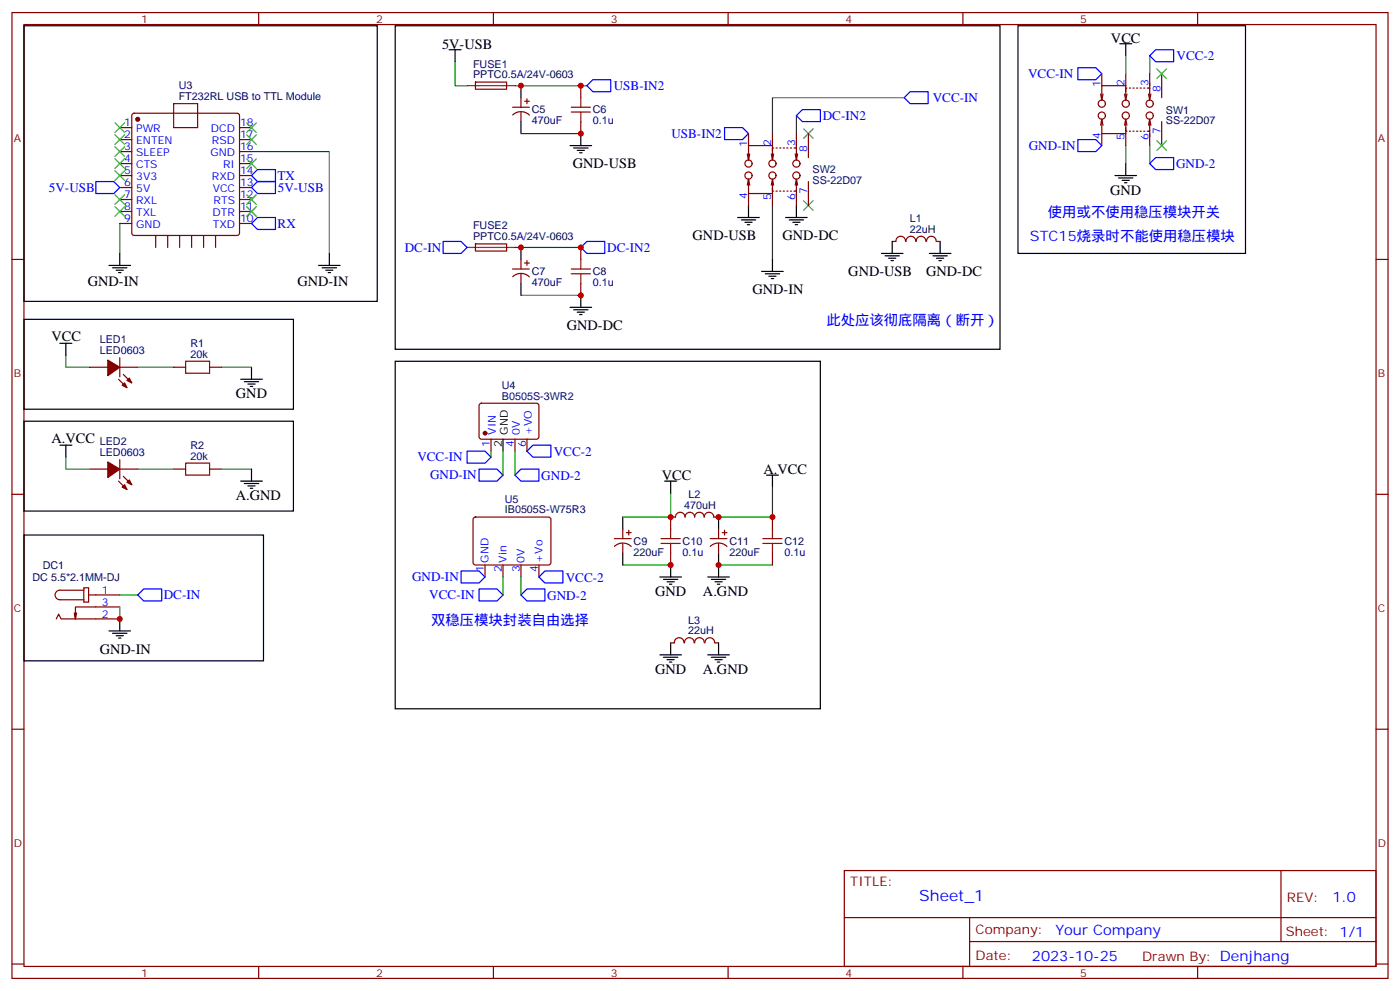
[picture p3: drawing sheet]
<svg xmlns="http://www.w3.org/2000/svg" width="412mm" height="292mm" viewBox="0 0 412 292" stroke-linecap="round" stroke-linejoin="round" font-family="sans-serif">
<g fill="none" stroke="#870000" stroke-width=".35">
<path d="M3.5 3.7h405.4v284.3h-405.4zM7.1 7.2h398.2v277.3h-398.2zM76.2 3.7v3.5M145.3 3.7v3.5M214.5 3.7v3.5M283.6 3.7v3.5M352.8 3.7v3.5M35.3 37.6h3.5M39 33.5l.5-.2h30.3l.5 .2 .3 .5v34.6l-.3 .5-.5 .2h-30.3l-.5-.2-.2-.5v-34.6zM51.2 30.5h7v7.1h-7zM70.6 37.6h3.5M140.1 24.2h9.1v2l-9.1 .1z"/>
<path d="M151 31.6h4.9M151 33.8a3.5 3.5 0 0 1 4.9 .1M153.5 28.8v2.8M153.5 33v2.8M154.5 29.8h1.4M155.2 29.1v1.4M171.1 25.2v3.6M171.1 35.8v3.5M220.5 39.3v3.6M227.5 39.3v5.3M234.6 39.3v4.4M238.1 39.3v7.1"/>
<path d="M324.2 27.7l.4 1.8M324.6 35.1v4.2h7M324.6 21.7v3.5M324.6 39.3v3.6M324.6 35.1l.3 1.8M324.6 35.1l-.4 1.8M324.9 27.7l-.3 1.8M331.3 27.7l.3 1.8 .4-1.8M331.3 36.9l.3-1.8 .4 1.8M331.6 25.2h-7v4.3M331.6 35.8v2.8h.4M331.6 21.7v5.3"/>
<path d="M331.6 37.6v5.3M332 25.9h-.4v2.9M332.7 25.9h.3M332.7 38.6h.3M333.7 25.9h.4M333.7 38.6h.4M334.8 25.9h.3M334.8 38.6h.3M335.8 25.9h.4M335.8 38.6h.4M336.9 25.9h.4M336.9 38.6h.4"/>
<path d="M338 25.9h.7v2.9M338.3 27.7l.4 1.8 .3-1.8M338.3 36.9l.4-1.8 .3 1.8M338.7 35.8v2.8h-.7M338.7 21.7v4.4M338.7 38.5v4.4M342.2 21.7v7.1M342.2 35.8v7.1M35.3 41.1h3.5M35.3 44.6h3.5M35.3 48.2h3.5M35.3 51.7h3.5"/>
<path d="M35.3 55.2h3.5M35.3 58.7h3.5M70.6 41.1h3.5M70.6 44.6h3.5M70.6 48.2h3.5M70.6 51.7h3.5M70.6 55.2h3.5M70.6 58.7h3.5M220.1 45.3l.4 1.8M220.5 52.7v4.3h7M220.5 57v3.5M220.5 52.7l.3 1.8"/>
<path d="M220.5 52.7l-.4 1.8M220.8 45.3l-.3 1.8M227.2 45.3l.3 1.8 .4-1.8M227.2 54.5l.3-1.8 .4 1.8M227.5 42.9h-7v4.2M227.5 53.4v2.9h.4M227.5 55.2v5.3M227.9 43.6h-.4v2.8M228.6 43.6h.4M228.6 56.3h.4M229.7 43.6h.3M229.7 56.3h.3"/>
<path d="M230.7 43.6h.4M230.7 56.3h.4M231.8 43.6h.3M231.8 56.3h.3M232.8 43.6h.4M232.8 56.3h.4M233.9 43.6h.7v2.8M234.2 45.3l.4 1.8 .3-1.8M234.2 54.5l.4-1.8 .3 1.8M234.6 53.4v2.9h-.7M234.6 56.1v4.4M238.1 53.4v7.1"/>
<path d="M3.5 76.4h3.6M35.3 62.3h3.5M35.3 65.8h3.5M45.9 69.3v3.5M49.4 69.3v3.5M52.9 69.3v3.5M56.4 69.3v3.5M60 69.3v3.5M63.5 69.3v3.5M70.6 62.3h3.5M70.6 65.8h3.5M140.1 71.8h9.1v2.1h-9.1z"/>
<path d="M151 79.2h4.9M153.5 76.4v2.8M154.5 77.4h1.4M155.2 76.7v1.4M171.1 72.8v3.6M262.8 71.1h1.1M263.9 71.1a1.41 1.41 0 0 1 1.4-1.5 1.41 1.41 0 0 1 1.4 1.5M266.9 71.1a1.41 1.41 0 0 1 1.4-1.5 1.41 1.41 0 0 1 1.4 1.5M269.9 71.1a1.41 1.41 0 0 1 1.4-1.5 1.41 1.41 0 0 1 1.4 1.5M272.9 71.1a1.41 1.41 0 0 1 1.4-1.5 1.41 1.41 0 0 1 1.5 1.5M275.9 71.1h1M405.3 76.4h3.6"/>
<path d="M151 81.5a3.5 3.5 0 0 1 4.9 0M153.5 80.6v2.8M171.1 83.4v3.6M26.5 108.1h5.2M34.9 111.7l2.5 2.4M35.3 105.3v5.6M35.3 108.1h5.3M36.3 110.2l2.5 2.5M51.2 108.1h3.5M61.7 108.1h3.6M141.3 118.9l.5-.2 16.5 .1 .4 .6v9.5l-.7 .4-16.5-.1-.4-.6v-9.2zM26.5 138.1h5.2"/>
<path d="M35.3 135.3v5.6M35.3 138.1h5.3M51.2 138.1h3.5M61.7 138.1h3.6M144.6 129.3v3.5M151.7 129.3v3.5M155.2 129.3v3.5M3.5 145.5h3.6M34.9 141.6l2.5 2.5M36.3 140.2l2.5 2.5M139.6 152.4l.5-.2 21.7 .1 .5 .6-.1 13-.6 .4h-21.8l-.5-.7v-12.7zM181 158.6h4.9"/>
<path d="M183.4 155.8v2.8M183.4 160v2.8M184.5 156.8h1.4M185.2 156.1v1.4M209.2 158.6h4.9M211.7 152.2h-1.4a1.41 1.41 0 0 0-1.5-1.4 1.41 1.41 0 0 0-1.4 1.4 1.41 1.41 0 0 0-1.4-1.4 1.41 1.41 0 0 0-1.4 1.4 1.41 1.41 0 0 0-1.4-1.4 1.41 1.41 0 0 0-1.4 1.4 1.41 1.41 0 0 0-1.4-1.4 1.41 1.41 0 0 0-1.4 1.4h-1.4v3.6M211.7 155.8v2.8M211.7 160v2.8M212.7 156.8h1.4M213.4 156.1v1.4M227.5 152.2v3.6M405.3 145.5h3.6"/>
<path d="M24.7 173h1.4v4.3h-1.4zM24.7 173.7h-7.1a1.41 1.41 0 0 0-1.4 1.5 1.41 1.41 0 0 0 1.4 1.4h7.1M26.1 175.2h9.2M35.3 178.7h-13.1v3.5l-.3-1.8M142.9 166.3v3.6M148.2 166.3v3.6M153.5 166.3v3.6M158.7 166.3v3.6M181 160.8a3.5 3.5 0 0 1 4.9 .1M197.6 162.8v3.5M209.2 160.8a3.5 3.5 0 0 1 4.9 .1M227.5 162.8v3.5"/>
<path d="M16.6 182.2l.7-1.4 .7 1.4h17.3M22.6 180.4l-.4 1.8M197.6 189.3h1M198.7 189.2a1.41 1.41 0 0 1 1.4-1.5 1.41 1.41 0 0 1 1.4 1.5M201.6 189.2a1.41 1.41 0 0 1 1.5-1.5 1.41 1.41 0 0 1 1.4 1.5M204.6 189.2a1.41 1.41 0 0 1 1.4-1.5 1.41 1.41 0 0 1 1.4 1.5M207.7 189.2a1.41 1.41 0 0 1 1.4-1.5 1.41 1.41 0 0 1 1.4 1.5M210.6 189.3h1.1M3.5 214.7h3.6M405.3 214.7h3.6M248.7 256.3h156.6v28.2h-156.6zM377.3 256.3v20.9"/>
<path d="M248.7 270.1h156.5M285.6 277.2h119.6M285.6 270.1v14.2M3.5 283.8h3.6M76.2 284.5v3.5M145.3 284.5v3.5M214.5 284.5v3.5M283.6 284.5v3.5M352.8 284.5v3.5M405.3 283.8h3.6"/>
<circle cx="324.6" cy="34" r="1.06"/>
<circle cx="324.6" cy="30.5" r="1.06"/>
<circle cx="331.6" cy="30.5" r="1.06"/>
<circle cx="331.6" cy="34" r="1.06"/>
<circle cx="338.7" cy="34" r="1.06"/>
<circle cx="338.7" cy="30.5" r="1.06"/>
<circle cx="220.5" cy="48.2" r="1.06"/>
<circle cx="220.5" cy="51.7" r="1.06"/>
<circle cx="227.5" cy="48.2" r="1.06"/>
<circle cx="227.5" cy="51.7" r="1.06"/>
<circle cx="234.6" cy="51.7" r="1.06"/>
<circle cx="234.6" cy="48.2" r="1.06"/>
</g>
<g fill="none" stroke="#000" stroke-width=".35">
<path d="M7.1 7.6h104v81.1h-104zM116.4 7.6h178.2v95.2h-178.2zM132.3 14.6h3.5M134.1 14.6v3.6M299.9 7.6h67v67h-67zM329.8 12.9h3.6M331.6 12.9v3.5M153.5 25.2v3.6M153.5 35.8v3.5M171.1 39.3v3.6M167.9 42.9h6.4M169 43.6h4.2"/>
<path d="M170 44.3h2.2M170.7 45h.7M328.4 51.7h6.4M329.5 52.4h4.2M330.6 53.1h2.1M331.3 53.8h.7M331.6 48.2v3.5M32.1 78.1h6.4M33.2 78.8h4.2M34.2 79.6h2.1M35.3 74.6v3.5M93.8 78.1h6.4"/>
<path d="M94.9 78.8h4.2M96 79.6h2.1M97 74.6v3.5M153.5 72.8v3.6M217.3 64h6.4M218.4 64.7h4.2M219.4 65.4h2.1M220.1 66.1h.7M220.5 60.5v3.5M224.4 79.9h6.3M227.5 76.4v3.5M231.4 64h6.4"/>
<path d="M232.5 64.7h4.2M233.5 65.4h2.2M234.2 66.1h.7M234.6 60.5v3.5M259.6 74.6h6.4M260.7 75.3h4.2M261.8 76h2.1M262.5 76.7h.7M262.8 71.1v3.5M273.8 74.6h6.3M274.8 75.3h4.2M275.9 76h2.1"/>
<path d="M276.6 76.7h.7M276.9 71.1v3.5M7.1 94h79.3v26.5h-79.3zM34.9 80.3h.7M96.7 80.3h.7M153.5 83.4v3.6M167.9 90.5h6.4M169 91.2h4.2M170 91.9h2.2M170.7 92.6h.7M171.1 87v3.5M225.4 80.6h4.3"/>
<path d="M226.5 81.3h2.1M227.2 82h.7M17.6 101.1h3.6M19.4 101.1v3.5M70.9 111.7h6.4M72 112.4h4.2M73 113.1h2.1M73.7 113.8h.7M74.1 108.1v3.6M116.4 106.4h125.3v102.3h-125.3zM7.1 124h79.3v26.5h-79.3zM17.6 131.1h3.6"/>
<path d="M19.4 131.1v3.5M74.1 138.1v3.5M148.2 129.3v3.5M225.8 139.9h3.5M227.5 139.9v3.5M7.1 157.5h70.5v37.1h-70.5zM70.9 141.6h6.4M72 142.3h4.2M73 143.1h2.1M73.7 143.8h.7M183.4 152.2v3.6M195.8 141.6h3.5"/>
<path d="M197.6 141.6v3.6M211.7 152.2v3.6M183.4 162.8v3.5M194.4 169.9h6.3M195.4 170.6h4.3M196.5 171.3h2.1M197.2 172h.7M197.6 166.3v3.6M208.5 169.9h6.3M209.5 170.6h4.3M210.6 171.3h2.1M211.3 172h.7"/>
<path d="M211.7 162.8v7.1M32.1 185.7h6.4M33.2 186.4h4.2M34.2 187.1h2.1M34.9 187.9h.7M35.3 182.2v3.5M194.4 192.8h6.3M195.4 193.5h4.3M196.5 194.2h2.1M197.2 194.9h.7M197.6 189.3v3.5M208.5 192.8h6.3"/>
<path d="M209.5 193.5h4.3M210.6 194.2h2.1M211.3 194.9h.7M211.7 189.3v3.5"/>
</g>
<g fill="#870000" stroke="#870000" stroke-width=".35">
<path d="M31.7 136l3.6 2.1-3.6 2.5z"/>
<path d="M36 143.4l.7-.7 .7 1.4z"/>
<path d="M37.4 142l.7-.7 .7 1.4z"/>
<path d="M31.7 106l3.6 2.1-3.6 2.5z"/>
<path d="M36 113.4l.7-.7 .7 1.4z"/>
<path d="M38.1 111.3l.7 1.4-1.4-.7z"/>
<circle cx="40.6" cy="35.1" r=".53"/>
<circle cx="142.9" cy="127.5" r=".53"/>
</g>
<g fill="none" stroke="#a10000" stroke-width=".35">
<path d="M168.3 33h5.6M168.3 31.6h5.6M171.1 28.8v2.8M171.1 33v2.8M168.3 79.2h5.6M171.1 76.4v2.8M168.3 80.6h5.6M171.1 80.6v2.8M54.7 106.4h7v3.5h-7zM54.7 136.3h7v3.6h-7zM194.7 160h5.7M194.7 158.6h5.7"/>
<path d="M197.6 155.8v2.8M197.6 160v2.8M224.7 160h5.7M224.7 158.6h5.7M227.5 155.8v2.8M227.5 160v2.8"/>
</g>
<g fill="none" stroke="#008700" stroke-width=".35">
<path d="M134.1 18.2v7h3.5M331.6 16.4v5.3M338.7 16.4v5.3M151.7 25.2h21.2M153.5 39.3h17.6M234.6 34v5.3M266.3 28.8h-38.8v10.5M74.1 44.6h22.9v30M331.6 42.9v5.3M338.7 42.9v5.3M35.3 65.8v8.8M151.7 72.8h19.4"/>
<path d="M227.5 60.5v15.9M153.5 87h17.6M19.4 104.6v3.5h7.1M40.6 108.1h10.6M65.3 108.1h8.8M19.4 134.6v3.5h7.1M40.6 138.1h10.6M65.3 138.1h8.8M144.6 132.8v1.8M148.2 132.8v7.1M151.7 132.8v7.1M197.6 145.2v7h-14.2"/>
<path d="M227.5 143.4v8.8h-15.8M35.3 178.7v3.5M35.3 175.2h5.3M148.2 169.9v5.3M153.5 169.9v5.3M183.4 166.3h14.2M211.7 166.3h15.8"/>
</g>
<g fill="none" stroke="#00f" stroke-width=".35">
<path d="M317.5 19.9h5.3l1.8 1.8-1.8 1.8h-5.3zM338.7 16.4l1.7-1.8h5.3v3.6h-5.3zM172.9 25.2l1.7-1.7h5.3v3.5h-5.3zM213.4 37.6h5.3l1.8 1.7-1.8 1.8h-5.3zM236.4 32.3h5.3v3.5h-5.3l-1.8-1.8zM266.3 28.8l1.8-1.8h5.3v3.5h-5.3zM28.2 53.4h5.3l1.8 1.8-1.8 1.8h-5.3zM74.1 51.7l1.7-1.8h5.3v3.5h-5.3zM75.8 53.4h5.3v3.6h-5.3l-1.7-1.8zM317.5 41.1h5.3l1.8 1.8-1.8 1.7h-5.3zM338.7 48.2l1.7-1.8h5.3v3.5h-5.3zM74.1 65.8l1.7-1.8h5.3v3.6h-5.3z"/>
<path d="M130.5 71.1h5.3l1.8 1.7-1.8 1.8h-5.3zM171.1 72.8l1.8-1.7h5.3v3.5h-5.3zM137.6 132.8h5.3l1.7 1.8-1.7 1.7h-5.3zM141.1 138.1h5.3l1.8 1.8-1.8 1.7h-5.3zM151.7 139.9l1.8-1.8h5.2v3.5h-5.2zM155.2 132.8l1.8-1.7h5.3v3.5h-5.3zM40.6 175.2l1.7-1.8h5.3v3.5h-5.3zM135.8 168.1h5.3l1.8 1.8-1.8 1.7h-5.3zM141.1 173.4h5.3l1.8 1.8-1.8 1.7h-5.3zM153.5 175.2l1.7-1.8h5.3v3.5h-5.3zM158.7 169.9l1.8-1.8h5.3v3.5h-5.3z"/>
</g>
<g fill="none" stroke="#3c3" stroke-width=".35">
<path d="M33.9 39.7l2.8 2.8M33.9 36.2l2.8 2.8M36.7 39.7l-2.8 2.8M36.7 36.2l-2.8 2.8M72.7 39.7l2.8 2.8M72.7 36.2l2.8 2.8M75.5 39.7l-2.8 2.8M75.5 36.2l-2.8 2.8M236.7 37.9l2.8 2.8M239.5 37.9l-2.8 2.8M340.8 20.3l2.8 2.8M343.6 20.3l-2.8 2.8"/>
<path d="M33.9 57.3l2.8 2.8M33.9 50.3l2.8 2.8M33.9 46.7l2.8 2.9M33.9 43.2l2.8 2.8M36.7 57.3l-2.8 2.8M36.7 50.3l-2.8 2.8M36.7 46.7l-2.8 2.9M36.7 43.2l-2.8 2.8M72.7 57.3l2.8 2.8M72.7 46.7l2.8 2.9M75.5 57.3l-2.8 2.8M75.5 46.7l-2.8 2.9"/>
<path d="M236.7 59.1l2.8 2.8M239.5 59.1l-2.8 2.8M340.8 41.5l2.8 2.8M343.6 41.5l-2.8 2.8M33.9 60.9l2.8 2.8M36.7 60.9l-2.8 2.8M72.7 60.9l2.8 2.8M75.5 60.9l-2.8 2.8"/>
</g>
<path d="M137.6 25.2h14.1M137.6 72.8h14.1" fill="none" stroke="#8c2424" stroke-width=".35"/>
<g fill="#c00">
<circle cx="35.3" cy="182.2" r=".88"/>
<circle cx="153.5" cy="25.2" r=".88"/>
<circle cx="171.1" cy="25.2" r=".88"/>
<circle cx="171.1" cy="39.3" r=".88"/>
<circle cx="153.5" cy="72.8" r=".88"/>
<circle cx="171.1" cy="72.8" r=".88"/>
<circle cx="171.1" cy="87" r=".88"/>
<circle cx="211.7" cy="166.3" r=".88"/>
<circle cx="227.5" cy="152.2" r=".88"/>
<circle cx="211.7" cy="152.2" r=".88"/>
<circle cx="197.6" cy="166.3" r=".88"/>
<circle cx="197.6" cy="152.2" r=".88"/>
</g>
<text font-size="4.6" fill="#00f" x="270.8" y="265.3">Sheet_1</text>
<g font-size="4.2">
<text x="130.2" y="14.3">5V-USB</text>
<text x="327.3" y="12.5">VCC</text>
<text x="168.7" y="49.6">GND-USB</text>
<text x="327" y="57.3">GND</text>
<text x="204" y="70.8">GND-USB</text>
<text x="230.5" y="70.8">GND-DC</text>
<text x="249.9" y="81.3">GND-USB</text>
<text x="272.8" y="81.3">GND-DC</text>
<text x="25.9" y="84.2">GND-IN</text>
<text x="87.6" y="84.2">GND-IN</text>
<text x="221.7" y="86.7">GND-IN</text>
<text x="15.2" y="100.4">VCC</text>
<text x="167" y="97.2">GND-DC</text>
<text x="69.5" y="117.3">GND</text>
<text x="15.2" y="130.4">A.VCC</text>
<text x="194.9" y="141.3">VCC</text>
<text x="224.9" y="139.5">A.VCC</text>
<text x="69.5" y="147.3">A.GND</text>
<text x="193" y="175.5">GND</text>
<text x="207.1" y="175.5">A.GND</text>
<text x="29.4" y="192.5">GND-IN</text>
<text x="193" y="198.4">GND</text>
<text x="207.1" y="198.4">A.GND</text>
</g>
<g font-size="4.2" fill="#00f">
<text x="308.7" y="64">使用或不使用稳压模块开关</text>
<text x="303.4" y="71.1">STC15烧录时不能使用稳压模块</text>
<text x="243.4" y="95.8">此处应该彻底隔离（断开）</text>
<text x="127" y="184">双稳压模块封装自由选择</text>
<text x="392.5" y="265.6">1.0</text>
<text x="310.9" y="275.1">Your Company</text>
<text x="304" y="282.9">2023-10-25</text>
</g>
<g font-size="3.9" fill="#00f">
<text x="346.6" y="17.8">VCC-2</text>
<text x="302.9" y="22.9">VCC-IN</text>
<text x="180.8" y="26.4">USB-IN2</text>
<text x="274.8" y="30">VCC-IN</text>
<text x="242.4" y="35.3">DC-IN2</text>
<text x="197.8" y="40.5">USB-IN2</text>
<text x="303.1" y="44.1">GND-IN</text>
<text x="81.8" y="52.9">TX</text>
<text x="346.4" y="49.5">GND-2</text>
<text x="14.4" y="56.5">5V-USB</text>
<text x="81.8" y="56.5">5V-USB</text>
<text x="81.8" y="67">RX</text>
<text x="119.2" y="74">DC-IN</text>
<text x="178.9" y="74.1">DC-IN2</text>
<text x="122.9" y="135.8">VCC-IN</text>
<text x="163.1" y="134.2">VCC-2</text>
<text x="126.7" y="141.1">GND-IN</text>
<text x="159.5" y="141.2">GND-2</text>
<text x="121.4" y="171.1">GND-IN</text>
<text x="166.6" y="171.2">VCC-2</text>
<text x="48.2" y="176.4">DC-IN</text>
<text x="126.5" y="176.4">VCC-IN</text>
<text x="161.2" y="176.5">GND-2</text>
</g>
<g font-size="3.9" fill="#800">
<text x="250.5" y="260.9">TITLE:</text>
<text x="379.1" y="265.6">REV:</text>
<text x="287.4" y="275.1">Company:</text>
<text x="378.7" y="275.7">Sheet: 1/1</text>
<text x="287.4" y="282.8">Date:</text>
<text x="336.4" y="282.8">Drawn By: Denjhang</text>
</g>
<g font-size="3.2" fill="#800">
<text x="41.6" y="6.7">1</text>
<text x="110.8" y="6.7">2</text>
<text x="179.9" y="6.7">3</text>
<text x="249.1" y="6.7">4</text>
<text x="318.2" y="6.7">5</text>
<text x="4.1" y="41.8">A</text>
<text x="405.9" y="41.8">A</text>
<text x="4.1" y="110.9">B</text>
<text x="405.9" y="110.9">B</text>
<text x="4.1" y="180.1">C</text>
<text x="405.9" y="180.1">C</text>
<text x="4.1" y="249.2">D</text>
<text x="405.9" y="249.2">D</text>
<text x="41.6" y="287.5">1</text>
<text x="110.8" y="287.5">2</text>
<text x="179.9" y="287.5">3</text>
<text x="249.1" y="287.5">4</text>
<text x="318.2" y="287.5">5</text>
</g>
<g font-size="3.2" fill="#000080">
<text x="139.3" y="23.1">PPTC0.5A/24V-0603</text>
<text x="139.3" y="19.9">FUSE1</text>
<text x="52.6" y="29.5">FT232RL USB to TTL Module</text>
<text x="52.6" y="26.3">U3</text>
<text x="156.6" y="33.4">C5</text>
<text x="174.6" y="33.4">C6</text>
<text x="343.4" y="33.4">SW1</text>
<text x="156.6" y="36.6">470uF</text>
<text x="174.6" y="36.6">0.1u</text>
<text x="343.4" y="36.6">SS-22D07</text>
<text x="239.4" y="51.1">SW2</text>
<text x="239.4" y="54.2">SS-22D07</text>
<text x="268" y="65.5">L1</text>
<text x="139.3" y="70.7">PPTC0.5A/24V-0603</text>
<text x="139.3" y="67.5">FUSE2</text>
<text x="268" y="68.5">22uH</text>
<text x="156.6" y="81">C7</text>
<text x="174.6" y="81">C8</text>
<text x="156.6" y="84.2">470uF</text>
<text x="174.6" y="84.2">0.1u</text>
<text x="29.4" y="101.1">LED1</text>
<text x="29.4" y="104.2">LED0603</text>
<text x="56.1" y="105.3">20k</text>
<text x="56.1" y="102.1">R1</text>
<text x="147.8" y="117.7">B0505S-3WR2</text>
<text x="147.8" y="114.5">U4</text>
<text x="29.4" y="131.1">LED2</text>
<text x="29.4" y="134.2">LED0603</text>
<text x="56.1" y="135.3">20k</text>
<text x="56.1" y="132.1">R2</text>
<text x="148.7" y="148">U5</text>
<text x="201.5" y="149.8">470uH</text>
<text x="202.8" y="146.6">L2</text>
<text x="148.7" y="151.2">IB0505S-W75R3</text>
<text x="186.6" y="160.4">C9</text>
<text x="201.1" y="160.4">C10</text>
<text x="214.9" y="160.4">C11</text>
<text x="231.1" y="160.4">C12</text>
<text x="12.6" y="167.5">DC1</text>
<text x="186.6" y="163.6">220uF</text>
<text x="201.1" y="163.6">0.1u</text>
<text x="214.9" y="163.6">220uF</text>
<text x="231.1" y="163.6">0.1u</text>
<text x="9.6" y="171">DC 5.5*2.1MM-DJ</text>
<text x="202.7" y="183.6">L3</text>
<text x="202.7" y="186.7">22uH</text>
</g>
<g font-size="3.2" fill="#00f">
<text x="324.2" y="25.6" transform="rotate(-90 324.2 25.6)">1</text>
<text x="331.3" y="25.2" transform="rotate(-90 331.3 25.2)">2</text>
<text x="338.3" y="25.2" transform="rotate(-90 338.3 25.2)">3</text>
<text x="341.8" y="27" transform="rotate(-90 341.8 27)">8</text>
<text x="36.6" y="40.7">2</text>
<text x="36.6" y="37.2">1</text>
<text x="40.1" y="39">PWR</text>
<text x="62.1" y="39">DCD</text>
<text x="70.7" y="37.2">18</text>
<text x="70.7" y="40.7">17</text>
<text x="324.2" y="41" transform="rotate(-90 324.2 41)">4</text>
<text x="331.3" y="41.4" transform="rotate(-90 331.3 41.4)">5</text>
<text x="338.3" y="41.4" transform="rotate(-90 338.3 41.4)">6</text>
<text x="341.8" y="39.6" transform="rotate(-90 341.8 39.6)">7</text>
<text x="36.6" y="47.8">4</text>
<text x="36.6" y="44.3">3</text>
<text x="40.1" y="46">SLEEP</text>
<text x="40.1" y="42.5">ENTEN</text>
<text x="62" y="46">GND</text>
<text x="62.4" y="42.5">RSD</text>
<text x="70.7" y="44.3">16</text>
<text x="70.7" y="47.8">15</text>
<text x="220.1" y="43.2" transform="rotate(-90 220.1 43.2)">1</text>
<text x="227.2" y="42.9" transform="rotate(-90 227.2 42.9)">2</text>
<text x="234.2" y="42.9" transform="rotate(-90 234.2 42.9)">3</text>
<text x="237.8" y="44.6" transform="rotate(-90 237.8 44.6)">8</text>
<text x="36.6" y="51.3">5</text>
<text x="40.1" y="53.1">3V3</text>
<text x="40.1" y="49.6">CTS</text>
<text x="62.4" y="53.1">RXD</text>
<text x="65.7" y="49.6">RI</text>
<text x="70.7" y="51.3">14</text>
<text x="36.6" y="58.4">7</text>
<text x="36.6" y="54.9">6</text>
<text x="40.1" y="56.6">5V</text>
<text x="62.6" y="56.6">VCC</text>
<text x="70.7" y="54.9">13</text>
<text x="70.7" y="58.4">12</text>
<text x="220.1" y="58.6" transform="rotate(-90 220.1 58.6)">4</text>
<text x="227.2" y="59" transform="rotate(-90 227.2 59)">5</text>
<text x="234.2" y="59" transform="rotate(-90 234.2 59)">6</text>
<text x="237.8" y="57.2" transform="rotate(-90 237.8 57.2)">7</text>
<text x="36.6" y="65.4">9</text>
<text x="36.6" y="61.9">8</text>
<text x="40.1" y="63.7">TXL</text>
<text x="40.1" y="60.1">RXL</text>
<text x="62.6" y="63.7">DTR</text>
<text x="62.9" y="60.1">RTS</text>
<text x="70.7" y="61.9">11</text>
<text x="70.7" y="65.4">10</text>
<text x="40.1" y="67.2">GND</text>
<text x="62.7" y="67.2">TXD</text>
<text x="144.3" y="131.5" transform="rotate(-90 144.3 131.5)">1</text>
<text x="146" y="128" transform="rotate(-90 146 128)">VIN</text>
<text x="151.3" y="131.5" transform="rotate(-90 151.3 131.5)">4</text>
<text x="153.1" y="128" transform="rotate(-90 153.1 128)">0V</text>
<text x="154.9" y="131.5" transform="rotate(-90 154.9 131.5)">6</text>
<text x="156.6" y="128" transform="rotate(-90 156.6 128)">+VO</text>
<text x="143.9" y="165.6" transform="rotate(-90 143.9 165.6)">GND</text>
<text x="149.2" y="165.6" transform="rotate(-90 149.2 165.6)">Vin</text>
<text x="154.5" y="165.6" transform="rotate(-90 154.5 165.6)">0V</text>
<text x="159.8" y="165.6" transform="rotate(-90 159.8 165.6)">+Vo</text>
<text x="142.5" y="168.3" transform="rotate(-90 142.5 168.3)">1</text>
<text x="147.8" y="168.3" transform="rotate(-90 147.8 168.3)">2</text>
<text x="153.1" y="168.3" transform="rotate(-90 153.1 168.3)">3</text>
<text x="158.4" y="168.3" transform="rotate(-90 158.4 168.3)">4</text>
<text x="30" y="174.8">1</text>
<text x="30" y="178.3">3</text>
<text x="30" y="181.9">2</text>
</g>
<g font-size="3.2">
<text x="147.8" y="131.5" transform="rotate(-90 147.8 131.5)">2</text>
<text x="149.6" y="128" transform="rotate(-90 149.6 128)">GND</text>
</g>
</svg>
